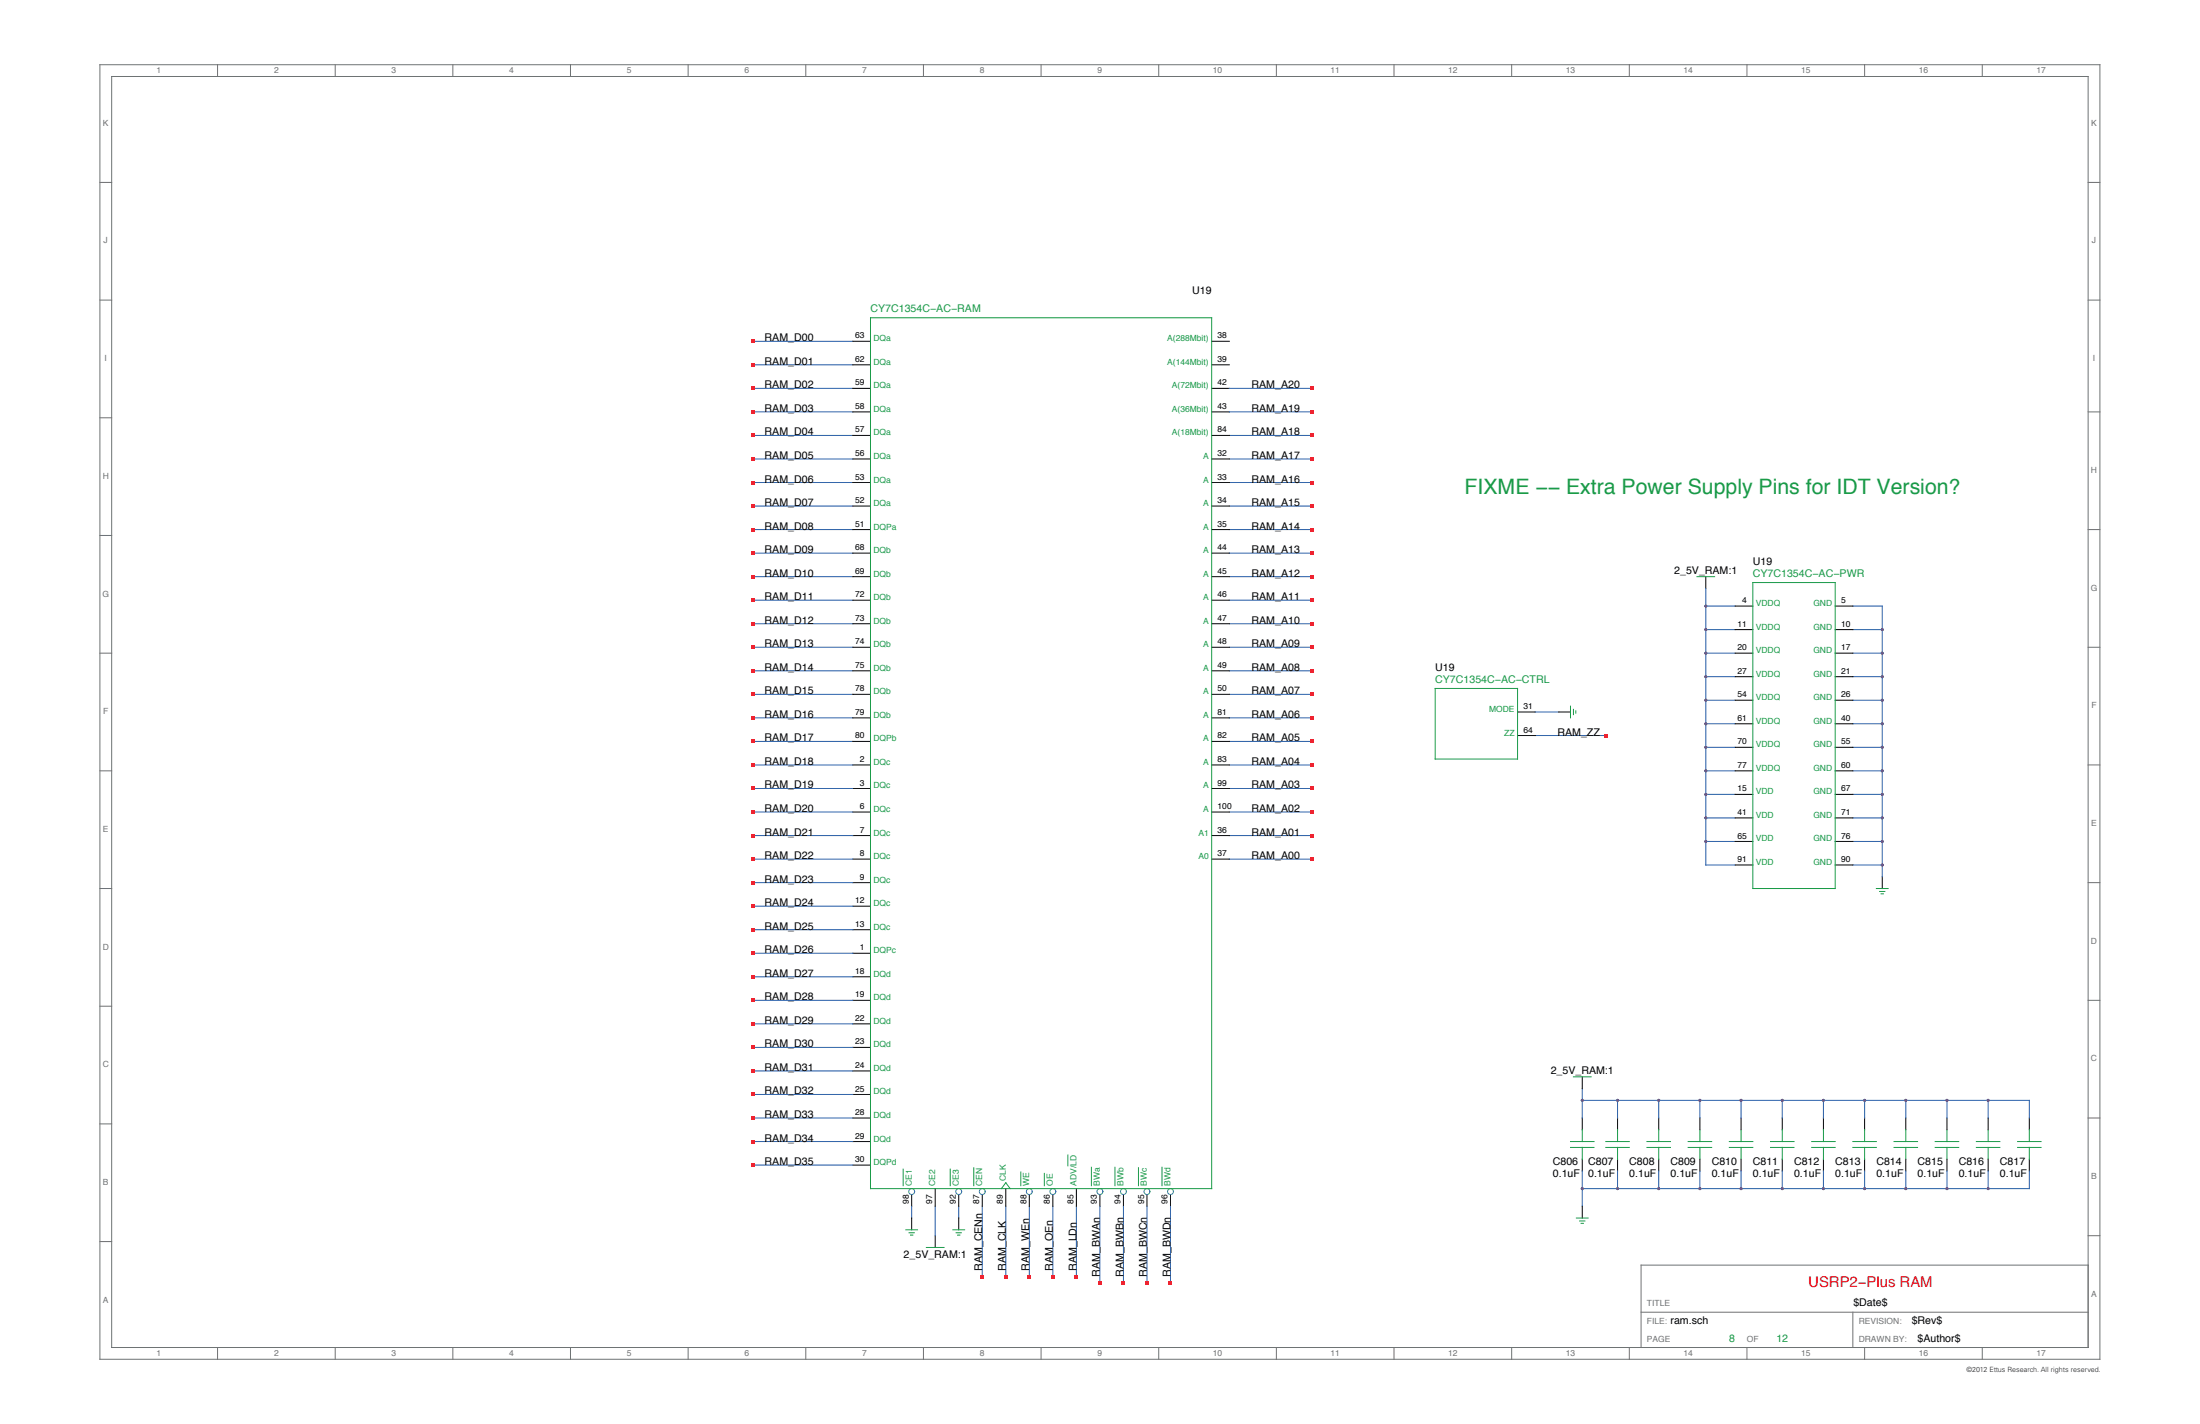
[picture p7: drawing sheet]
<svg xmlns="http://www.w3.org/2000/svg" width="432mm" height="279mm" viewBox="0 0 432 279" stroke-linecap="round" stroke-linejoin="round" font-family="sans-serif">
<g fill="none" stroke="#000101" stroke-width=".2">
<path d="M167.4 67h3.5M167.4 71.6h3.5M167.4 76.2h3.5M237.8 67h3.5M237.8 71.6h3.5M237.8 76.2h3.5M167.4 80.8h3.5M167.4 85.4h3.5M167.4 90.1h3.5M167.4 94.7h3.5M167.4 99.3h3.5M237.8 80.8h3.5"/>
<path d="M237.8 85.4h3.5M237.8 90.1h3.5M237.8 94.7h3.5M237.8 99.3h3.5M167.4 103.9h3.5M167.4 108.5h3.5M167.4 113.1h3.5M167.4 117.8h3.5M237.8 103.9h3.5M237.8 108.5h3.5M237.8 113.1h3.5M237.8 117.8h3.5"/>
<path d="M334.8 113.1v2.4M340.6 118.9h3.4M360.2 118.9h3.5M167.4 122.4h3.5M167.4 127h3.5M167.4 131.6h3.5M167.4 136.2h3.5M237.8 122.4h3.5M237.8 127h3.5M237.8 131.6h3.5M237.8 136.2h3.5M297.9 139.7h3.4"/>
<path d="M305.9 139.7h2.3M340.6 123.5h3.4M340.6 128.2h3.4M340.6 132.8h3.4M340.6 137.4h3.4M360.2 123.5h3.5M360.2 128.2h3.5M360.2 132.8h3.5M360.2 137.4h3.5M167.4 140.9h3.5M167.4 145.5h3.5M167.4 150.1h3.5"/>
<path d="M167.4 154.7h3.5M167.4 159.3h3.5M237.8 140.9h3.5M237.8 145.5h3.5M237.8 150.1h3.5M237.8 154.7h3.5M237.8 159.3h3.5M297.9 144.3h3.4M340.6 142h3.4M340.6 146.6h3.4M340.6 151.2h3.4M340.6 155.9h3.4"/>
<path d="M360.2 142h3.5M360.2 146.6h3.5M360.2 151.2h3.5M360.2 155.9h3.5M167.4 163.9h3.5M167.4 168.6h3.5M167.4 173.2h3.5M167.4 177.8h3.5M237.8 163.9h3.5M237.8 168.6h3.5M340.6 160.5h3.4M340.6 165.1h3.4"/>
<path d="M340.6 169.7h3.4M360.2 160.5h3.5M360.2 165.1h3.5M360.2 169.7h3.5M369.4 172v2.3M167.4 182.4h3.5M167.4 187h3.5M167.4 191.7h3.5M167.4 196.3h3.5M167.4 200.9h3.5M167.4 205.5h3.5M167.4 210.1h3.5"/>
<path d="M167.4 214.7h3.5M167.4 219.4h3.5M310.6 211.3v2.3M310.6 219.4v2.3M317.5 219.4v2.3M325.6 219.4v2.3M333.6 219.4v2.3M341.7 219.4v2.3M349.8 219.4v2.3M357.9 219.4v2.3M366 219.4v2.3M374.1 219.4v2.3"/>
<path d="M382.1 219.4v2.3M390.2 219.4v2.3M398.3 219.4v2.3M167.4 224h3.5M167.4 228.6h3.5M178.9 234.4v2.3M178.9 239v2.3M183.6 233.2v3.5M188.2 234.4v2.3M188.2 239v2.3M192.8 234.4v2.3M197.4 233.2v3.5"/>
<path d="M202 234.4v2.3M206.6 234.4v2.3M211.3 233.2v3.5M215.9 234.4v2.3M220.5 234.4v2.3M225.1 234.4v2.3M229.7 234.4v2.3M310.6 227.4v2.4M310.6 236.7v2.3M317.5 227.4v2.4M325.6 227.4v2.4M333.6 227.4v2.4"/>
<path d="M341.7 227.4v2.4M349.8 227.4v2.4M357.9 227.4v2.4M366 227.4v2.4M374.1 227.4v2.4M382.1 227.4v2.4M390.2 227.4v2.4M398.3 227.4v2.4M183.6 242.5v2.3"/>
</g>
<g fill="none" stroke="#1a9b47" stroke-width=".2">
<path d="M170.9 62.3h66.9v170.9h-66.9zM333.1 113.1h3.4M344 114.3h16.2v60h-16.2zM281.7 135.1h16.2v13.8h-16.2zM308.2 138.5v2.4M308.8 139.2v1M309.3 139.5v.4M368.3 174.3h2.3M368.9 174.9h1.1M369.2 175.4h.5M308.8 211.3h3.5M177.3 229.4v3.2"/>
<path d="M186.5 229.4v3.2M191.1 229.1v3.5M196.5 233.2l.9-1.1 .9 1.1M200.4 230v2.6M205 230.2v2.4M209.6 226.6v2.1M214.2 229v3.6M218.8 229v3.6M223.5 229.1v3.5M228.1 229v3.6M308.2 224h4.7M308.2 225.1h4.7"/>
<path d="M309.4 239h2.3M310 239.6h1.1M310.6 221.7v2.3M310.6 225.1v2.3M315.2 224h4.6M315.2 225.1h4.6M317.5 221.7v2.3M317.5 225.1v2.3M323.3 224h4.6M323.3 225.1h4.6M325.6 221.7v2.3M325.6 225.1v2.3"/>
<path d="M331.3 224h4.7M331.3 225.1h4.7M333.6 221.7v2.3M333.6 225.1v2.3M339.4 224h4.6M339.4 225.1h4.6M341.7 221.7v2.3M341.7 225.1v2.3M347.5 224h4.6M347.5 225.1h4.6M349.8 221.7v2.3M349.8 225.1v2.3"/>
<path d="M355.6 224h4.6M355.6 225.1h4.6M357.9 221.7v2.3M357.9 225.1v2.3M363.7 224h4.6M363.7 225.1h4.6M366 221.7v2.3M366 225.1v2.3M371.7 224h4.7M371.7 225.1h4.7M374.1 221.7v2.3M374.1 225.1v2.3"/>
<path d="M379.8 224h4.6M379.8 225.1h4.6M382.1 221.7v2.3M382.1 225.1v2.3M387.9 224h4.6M387.9 225.1h4.6M390.2 221.7v2.3M390.2 225.1v2.3M396 224h4.6M396 225.1h4.6M398.3 221.7v2.3M398.3 225.1v2.3"/>
<path d="M177.8 241.3h2.3M178.4 241.9h1.1M178.7 242.3h.5M181.8 244.8h3.5M187 241.3h2.3M187.7 241.9h1M187.9 242.3h.5M310.3 240h.5"/>
</g>
<g fill="none" stroke="#255dab" stroke-width=".2">
<path d="M147.8 67h19.6M147.8 71.6h19.6M147.8 76.2h19.6M241.3 76.2h16.1M147.8 80.8h19.6M147.8 85.4h19.6M147.8 90.1h19.6M147.8 94.7h19.6M147.8 99.3h19.6M241.3 80.8h16.1M241.3 85.4h16.1M241.3 90.1h16.1"/>
<path d="M241.3 94.7h16.1M241.3 99.3h16.1M147.8 103.9h19.6M147.8 108.5h19.6M147.8 113.1h19.6M147.8 117.8h19.6M241.3 103.9h16.1M241.3 108.5h16.1M241.3 113.1h16.1M241.3 117.8h16.1M334.8 118.9h5.8M334.8 115.5v54.2h5.8"/>
<path d="M363.7 118.9h5.7v53.1M147.8 122.4h19.6M147.8 127h19.6M147.8 131.6h19.6M147.8 136.2h19.6M241.3 122.4h16.1M241.3 127h16.1M241.3 131.6h16.1M241.3 136.2h16.1M301.3 139.7h4.6M334.8 123.5h5.8M334.8 128.2h5.8"/>
<path d="M334.8 132.8h5.8M334.8 137.4h5.8M363.7 123.5h5.7M363.7 128.2h5.7M363.7 132.8h5.7M363.7 137.4h5.7M147.8 140.9h19.6M147.8 145.5h19.6M147.8 150.1h19.6M147.8 154.7h19.6M147.8 159.3h19.6M241.3 140.9h16.1"/>
<path d="M241.3 145.5h16.1M241.3 150.1h16.1M241.3 154.7h16.1M241.3 159.3h16.1M301.3 144.3h13.9M334.8 155.9h5.8M334.8 151.2h5.8M334.8 146.6h5.8M334.8 142h5.8M363.7 155.9h5.7M363.7 151.2h5.7M363.7 146.6h5.7"/>
<path d="M363.7 142h5.7M147.8 163.9h19.6M147.8 168.6h19.6M147.8 173.2h19.6M147.8 177.8h19.6M241.3 163.9h16.1M241.3 168.6h16.1M334.8 160.5h5.8M334.8 165.1h5.8M363.7 160.5h5.7M363.7 169.7h5.7M363.7 165.1h5.7"/>
<path d="M147.8 182.4h19.6M147.8 187h19.6M147.8 191.7h19.6M147.8 196.3h19.6M147.8 200.9h19.6M147.8 205.5h19.6M147.8 210.1h19.6M147.8 214.7h19.6M147.8 219.4h19.6M310.6 213.6v5.8M310.6 215.9h87.7v3.5M317.5 215.9v3.5"/>
<path d="M325.6 215.9v3.5M333.6 215.9v3.5M341.7 215.9v3.5M349.8 215.9v3.5M357.9 215.9v3.5M366 215.9v3.5M374.1 215.9v3.5M382.1 215.9v3.5M390.2 215.9v3.5M147.8 224h19.6M147.8 228.6h19.6M178.9 236.7v2.3"/>
<path d="M183.6 236.7v5.8M188.2 236.7v2.3M192.8 236.7v13.8M197.4 236.7v13.8M202 236.7v13.8M206.6 236.7v13.8M211.3 236.7v13.8M215.9 236.7v15M220.5 236.7v15M225.1 236.7v15M229.7 236.7v15M310.6 229.8v6.9"/>
<path d="M317.5 229.8v3.4M325.6 229.8v3.4M333.6 229.8v3.4M341.7 229.8v3.4M349.8 229.8v3.4M357.9 229.8v3.4M366 229.8v3.4M374.1 229.8v3.4M382.1 229.8v3.4M390.2 229.8v3.4M398.3 229.8v3.4h-87.7"/>
</g>
<g fill="none" stroke="#1e999c" stroke-width=".2">
<circle cx="178.9" cy="233.8" r=".58"/>
<circle cx="188.2" cy="233.8" r=".58"/>
<circle cx="192.8" cy="233.8" r=".58"/>
<circle cx="202" cy="233.8" r=".58"/>
<circle cx="206.6" cy="233.8" r=".58"/>
<circle cx="215.9" cy="233.8" r=".58"/>
<circle cx="220.5" cy="233.8" r=".58"/>
<circle cx="225.1" cy="233.8" r=".58"/>
<circle cx="229.7" cy="233.8" r=".58"/>
</g>
<g fill="none" stroke="#6e7374" stroke-width=".2">
<path d="M19.6 12.7h392.6v254h-392.6zM21.9 15h387.9v249.4h-387.9zM42.7 12.7v2.3M65.8 12.7v2.3M88.9 12.7v2.3M112 12.7v2.3M135.1 12.7v2.3M158.2 12.7v2.3M181.2 12.7v2.3M204.3 12.7v2.3M227.4 12.7v2.3M250.5 12.7v2.3"/>
<path d="M273.6 12.7v2.3M296.7 12.7v2.3M319.8 12.7v2.3M342.9 12.7v2.3M366 12.7v2.3M389.1 12.7v2.3M19.6 35.8h2.3M409.8 35.8h2.4M19.6 58.9h2.3M409.8 58.9h2.4M19.6 82h2.3M409.8 80.8h2.4"/>
<path d="M19.6 105.1h2.3M409.8 103.9h2.4M19.6 128.2h2.3M409.8 127h2.4M19.6 151.2h2.3M409.8 150.1h2.4M19.6 174.3h2.3M409.8 173.2h2.4M19.6 197.4h2.3M409.8 196.3h2.4M409.8 219.4h2.4M19.6 220.5h2.3"/>
<path d="M19.6 243.6h2.3M322.1 257.5h87.7M363.7 257.5v6.9M409.8 242.5h2.4M409.8 248.2h-87.7v16.2M42.7 264.4v2.3M65.8 264.4v2.3M88.9 264.4v2.3M112 264.4v2.3M135.1 264.4v2.3M158.2 264.4v2.3M181.2 264.4v2.3"/>
<path d="M204.3 264.4v2.3M227.4 264.4v2.3M250.5 264.4v2.3M273.6 264.4v2.3M296.7 264.4v2.3M319.8 264.4v2.3M342.9 264.4v2.3M366 264.4v2.3M389.1 264.4v2.3"/>
</g>
<g fill="#7454a2">
<circle cx="369.4" cy="123.5" r=".29"/>
<circle cx="369.4" cy="128.2" r=".29"/>
<circle cx="369.4" cy="132.8" r=".29"/>
<circle cx="369.4" cy="137.4" r=".29"/>
<circle cx="369.4" cy="160.5" r=".29"/>
<circle cx="369.4" cy="155.9" r=".29"/>
<circle cx="369.4" cy="151.2" r=".29"/>
<circle cx="369.4" cy="146.6" r=".29"/>
<circle cx="369.4" cy="142" r=".29"/>
<circle cx="369.4" cy="169.7" r=".29"/>
<circle cx="369.4" cy="165.1" r=".29"/>
<circle cx="334.8" cy="165.1" r=".29"/>
<circle cx="334.8" cy="160.5" r=".29"/>
<circle cx="334.8" cy="155.9" r=".29"/>
<circle cx="334.8" cy="151.2" r=".29"/>
<circle cx="334.8" cy="146.6" r=".29"/>
<circle cx="334.8" cy="142" r=".29"/>
<circle cx="334.8" cy="137.4" r=".29"/>
<circle cx="334.8" cy="132.8" r=".29"/>
<circle cx="334.8" cy="128.2" r=".29"/>
<circle cx="334.8" cy="123.5" r=".29"/>
<circle cx="334.8" cy="118.9" r=".29"/>
</g>
<g fill="#ee1b29">
<path d="M147.4 66.6h.7v.7h-.7z"/>
<path d="M147.4 71.2h.7v.7h-.7z"/>
<path d="M147.4 75.9h.7v.6h-.7z"/>
<path d="M147.4 80.5h.7v.7h-.7z"/>
<path d="M147.4 85.1h.7v.7h-.7z"/>
<path d="M147.4 89.7h.7v.7h-.7z"/>
<path d="M147.4 94.3h.7v.7h-.7z"/>
<path d="M147.4 98.9h.7v.7h-.7z"/>
<path d="M147.4 103.6h.7v.7h-.7z"/>
<path d="M147.4 108.2h.7v.7h-.7z"/>
<path d="M147.4 112.8h.7v.7h-.7z"/>
<path d="M147.4 117.4h.7v.7h-.7z"/>
<path d="M147.4 122h.7v.7h-.7z"/>
<path d="M147.4 126.7h.7v.6h-.7z"/>
<path d="M147.4 131.3h.7v.7h-.7z"/>
<path d="M147.4 135.9h.7v.7h-.7z"/>
<path d="M147.4 140.5h.7v.7h-.7z"/>
<path d="M147.4 145.1h.7v.7h-.7z"/>
<path d="M257.1 85.1h.7v.7h-.7z"/>
<path d="M257.1 89.7h.7v.7h-.7z"/>
<path d="M257.1 94.3h.7v.7h-.7z"/>
<path d="M257.1 98.9h.7v.7h-.7z"/>
<path d="M257.1 103.6h.7v.7h-.7z"/>
<path d="M257.1 108.2h.7v.7h-.7z"/>
<path d="M257.1 112.8h.7v.7h-.7z"/>
<path d="M257.1 117.4h.7v.7h-.7z"/>
<path d="M257.1 122h.7v.7h-.7z"/>
<path d="M257.1 126.7h.7v.6h-.7z"/>
<path d="M257.1 131.3h.7v.7h-.7z"/>
<path d="M257.1 135.9h.7v.7h-.7z"/>
<path d="M257.1 140.5h.7v.7h-.7z"/>
<path d="M257.1 145.1h.7v.7h-.7z"/>
<path d="M257.1 149.7h.7v.7h-.7z"/>
<path d="M257.1 154.4h.7v.7h-.7z"/>
<path d="M257.1 159h.7v.7h-.7z"/>
<path d="M257.1 163.6h.7v.7h-.7z"/>
<path d="M257.1 168.2h.7v.7h-.7z"/>
<path d="M197.1 250.2h.7v.7h-.7z"/>
<path d="M201.7 250.2h.7v.7h-.7z"/>
<path d="M206.3 250.2h.7v.7h-.7z"/>
<path d="M192.4 250.2h.7v.7h-.7z"/>
<path d="M210.9 250.2h.7v.7h-.7z"/>
<path d="M314.8 144h.7v.7h-.7z"/>
</g>
<g fill="#7454a2">
<circle cx="317.5" cy="233.2" r=".29"/>
<circle cx="310.6" cy="233.2" r=".29"/>
<circle cx="317.5" cy="215.9" r=".29"/>
<circle cx="310.6" cy="215.9" r=".29"/>
<circle cx="325.6" cy="233.2" r=".29"/>
<circle cx="325.6" cy="215.9" r=".29"/>
<circle cx="333.6" cy="233.2" r=".29"/>
<circle cx="333.6" cy="215.9" r=".29"/>
<circle cx="341.7" cy="233.2" r=".29"/>
<circle cx="341.7" cy="215.9" r=".29"/>
<circle cx="349.8" cy="233.2" r=".29"/>
<circle cx="349.8" cy="215.9" r=".29"/>
<circle cx="357.9" cy="233.2" r=".29"/>
<circle cx="357.9" cy="215.9" r=".29"/>
<circle cx="366" cy="233.2" r=".29"/>
<circle cx="366" cy="215.9" r=".29"/>
<circle cx="374.1" cy="233.2" r=".29"/>
<circle cx="374.1" cy="215.9" r=".29"/>
<circle cx="382.1" cy="233.2" r=".29"/>
<circle cx="382.1" cy="215.9" r=".29"/>
<circle cx="390.2" cy="233.2" r=".29"/>
<circle cx="390.2" cy="215.9" r=".29"/>
</g>
<g fill="#ee1b29">
<path d="M147.4 149.7h.7v.7h-.7z"/>
<path d="M147.4 154.4h.7v.7h-.7z"/>
<path d="M147.4 159h.7v.7h-.7z"/>
<path d="M147.4 163.6h.7v.7h-.7z"/>
<path d="M147.4 168.2h.7v.7h-.7z"/>
<path d="M147.4 172.8h.7v.7h-.7z"/>
<path d="M147.4 177.5h.7v.6h-.7z"/>
<path d="M147.4 182.1h.7v.7h-.7z"/>
<path d="M147.4 186.7h.7v.7h-.7z"/>
<path d="M147.4 191.3h.7v.7h-.7z"/>
<path d="M147.4 195.9h.7v.7h-.7z"/>
<path d="M147.4 200.5h.7v.7h-.7z"/>
<path d="M147.4 205.2h.7v.7h-.7z"/>
<path d="M147.4 209.8h.7v.7h-.7z"/>
<path d="M147.4 214.4h.7v.7h-.7z"/>
<path d="M147.4 219h.7v.7h-.7z"/>
<path d="M147.4 223.6h.7v.7h-.7z"/>
<path d="M147.4 228.3h.7v.6h-.7z"/>
<path d="M229.4 251.3h.7v.7h-.7z"/>
<path d="M224.8 251.3h.7v.7h-.7z"/>
<path d="M220.2 251.3h.6v.7h-.6z"/>
<path d="M215.5 251.3h.7v.7h-.7z"/>
<path d="M257.1 80.5h.7v.7h-.7z"/>
<path d="M257.1 75.9h.7v.6h-.7z"/>
</g>
<text font-size="4.2" fill="#1a9b47" x="287.5" y="97">FIXME −− Extra Power Supply Pins for IDT Version?</text>
<text font-size="2.9" fill="#ee1b29" x="354.9" y="252.5">USRP2−Plus RAM</text>
<g font-size="2.1" fill="#000101">
<text x="234" y="57.7">U19</text>
<text x="150.1" y="67">RAM_D00</text>
<text x="150.1" y="71.6">RAM_D01</text>
<text x="150.1" y="76.2">RAM_D02</text>
<text x="245.6" y="76.2">RAM_A20</text>
<text x="150.1" y="80.8">RAM_D03</text>
<text x="245.6" y="80.8">RAM_A19</text>
<text x="150.1" y="85.4">RAM_D04</text>
<text x="245.6" y="85.4">RAM_A18</text>
<text x="150.1" y="90.1">RAM_D05</text>
<text x="150.1" y="94.7">RAM_D06</text>
<text x="245.6" y="90.1">RAM_A17</text>
<text x="245.6" y="94.7">RAM_A16</text>
<text x="150.1" y="99.3">RAM_D07</text>
<text x="245.6" y="99.3">RAM_A15</text>
<text x="150.1" y="103.9">RAM_D08</text>
<text x="245.6" y="103.9">RAM_A14</text>
<text x="150.1" y="108.5">RAM_D09</text>
<text x="150.1" y="113.1">RAM_D10</text>
<text x="245.6" y="108.5">RAM_A13</text>
<text x="245.6" y="113.1">RAM_A12</text>
<text x="328.6" y="112.6">2_5V_RAM:1</text>
<text x="344" y="110.8">U19</text>
<text x="150.1" y="117.8">RAM_D11</text>
<text x="245.6" y="117.8">RAM_A11</text>
<text x="150.1" y="122.4">RAM_D12</text>
<text x="245.6" y="122.4">RAM_A10</text>
<text x="150.1" y="127">RAM_D13</text>
<text x="150.1" y="131.6">RAM_D14</text>
<text x="245.6" y="127">RAM_A09</text>
<text x="245.6" y="131.6">RAM_A08</text>
<text x="281.7" y="131.6">U19</text>
<text x="150.1" y="136.2">RAM_D15</text>
<text x="245.6" y="136.2">RAM_A07</text>
<text x="150.1" y="140.9">RAM_D16</text>
<text x="245.6" y="140.9">RAM_A06</text>
<text x="150.1" y="145.5">RAM_D17</text>
<text x="245.6" y="145.5">RAM_A05</text>
<text x="305.7" y="144.3">RAM_ZZ</text>
<text x="150.1" y="150.1">RAM_D18</text>
<text x="150.1" y="154.7">RAM_D19</text>
<text x="245.6" y="150.1">RAM_A04</text>
<text x="245.6" y="154.7">RAM_A03</text>
<text x="150.1" y="159.3">RAM_D20</text>
<text x="245.6" y="159.3">RAM_A02</text>
<text x="150.1" y="163.9">RAM_D21</text>
<text x="245.6" y="163.9">RAM_A01</text>
<text x="150.1" y="168.6">RAM_D22</text>
<text x="150.1" y="173.2">RAM_D23</text>
<text x="245.6" y="168.6">RAM_A00</text>
<text x="150.1" y="177.8">RAM_D24</text>
<text x="150.1" y="182.4">RAM_D25</text>
<text x="150.1" y="187">RAM_D26</text>
<text x="150.1" y="191.7">RAM_D27</text>
<text x="150.1" y="196.3">RAM_D28</text>
<text x="150.1" y="200.9">RAM_D29</text>
<text x="150.1" y="205.5">RAM_D30</text>
<text x="150.1" y="210.1">RAM_D31</text>
<text x="150.1" y="214.7">RAM_D32</text>
<text x="304.4" y="210.7">2_5V_RAM:1</text>
<text x="150.1" y="219.4">RAM_D33</text>
<text x="150.1" y="224">RAM_D34</text>
<text x="150.1" y="228.6">RAM_D35</text>
<text x="304.8" y="228.6">C806</text>
<text x="304.8" y="230.9">0.1uF</text>
<text x="311.7" y="228.6">C807</text>
<text x="311.7" y="230.9">0.1uF</text>
<text x="319.8" y="228.6">C808</text>
<text x="319.8" y="230.9">0.1uF</text>
<text x="327.9" y="228.6">C809</text>
<text x="327.9" y="230.9">0.1uF</text>
<text x="336" y="228.6">C810</text>
<text x="336" y="230.9">0.1uF</text>
<text x="344" y="228.6">C811</text>
<text x="344" y="230.9">0.1uF</text>
<text x="352.1" y="228.6">C812</text>
<text x="352.1" y="230.9">0.1uF</text>
<text x="360.2" y="228.6">C813</text>
<text x="360.2" y="230.9">0.1uF</text>
<text x="368.3" y="228.6">C814</text>
<text x="368.3" y="230.9">0.1uF</text>
<text x="376.4" y="228.6">C815</text>
<text x="376.4" y="230.9">0.1uF</text>
<text x="384.4" y="228.6">C816</text>
<text x="384.4" y="230.9">0.1uF</text>
<text x="392.5" y="228.6">C817</text>
<text x="392.5" y="230.9">0.1uF</text>
<text x="177.4" y="246.8">2_5V_RAM:1</text>
<text x="192.8" y="249.4" transform="rotate(-90 192.8 249.4)">RAM_CENn</text>
<text x="197.4" y="249.4" transform="rotate(-90 197.4 249.4)">RAM_CLK</text>
<text x="202" y="249.4" transform="rotate(-90 202 249.4)">RAM_WEn</text>
<text x="206.6" y="249.4" transform="rotate(-90 206.6 249.4)">RAM_OEn</text>
<text x="211.3" y="249.4" transform="rotate(-90 211.3 249.4)">RAM_LDn</text>
<text x="215.9" y="250.5" transform="rotate(-90 215.9 250.5)">RAM_BWAn</text>
<text x="220.5" y="250.5" transform="rotate(-90 220.5 250.5)">RAM_BWBn</text>
<text x="225.1" y="250.5" transform="rotate(-90 225.1 250.5)">RAM_BWCn</text>
<text x="229.7" y="250.5" transform="rotate(-90 229.7 250.5)">RAM_BWDn</text>
<text x="363.8" y="256.3">$Date$</text>
<text x="327.9" y="259.8">ram.sch</text>
<text x="375.2" y="259.8">$Rev$</text>
<text x="376.4" y="263.2">$Author$</text>
</g>
<g font-size="2.1" fill="#1a9b47">
<text x="170.9" y="61.2">CY7C1354C−AC−RAM</text>
<text x="344" y="113.1">CY7C1354C−AC−PWR</text>
<text x="281.7" y="133.9">CY7C1354C−AC−CTRL</text>
<text x="339.4" y="263.2">8</text>
<text x="348.7" y="263.2">12</text>
</g>
<g font-size="1.7" fill="#6e7374">
<text x="30.7" y="14.3">1</text>
<text x="53.8" y="14.3">2</text>
<text x="76.9" y="14.3">3</text>
<text x="100" y="14.3">4</text>
<text x="123.1" y="14.3">5</text>
<text x="146.1" y="14.3">6</text>
<text x="169.2" y="14.3">7</text>
<text x="192.3" y="14.3">8</text>
<text x="215.4" y="14.3">9</text>
<text x="238" y="14.3">10</text>
<text x="261.1" y="14.3">11</text>
<text x="284.2" y="14.3">12</text>
<text x="307.3" y="14.3">13</text>
<text x="330.4" y="14.3">14</text>
<text x="353.5" y="14.3">15</text>
<text x="376.6" y="14.3">16</text>
<text x="399.7" y="14.3">17</text>
<text x="20.2" y="24.7">K</text>
<text x="410.4" y="24.7">K</text>
<text x="20.3" y="47.8">J</text>
<text x="410.6" y="47.8">J</text>
<text x="20.5" y="70.9">I</text>
<text x="410.8" y="70.9">I</text>
<text x="20.2" y="94">H</text>
<text x="410.4" y="92.8">H</text>
<text x="20.1" y="117.1">G</text>
<text x="410.4" y="115.9">G</text>
<text x="20.3" y="140.1">F</text>
<text x="410.5" y="139">F</text>
<text x="20.2" y="163.2">E</text>
<text x="410.4" y="162.1">E</text>
<text x="410.4" y="185.2">D</text>
<text x="20.2" y="186.3">D</text>
<text x="20.2" y="209.4">C</text>
<text x="410.4" y="208.3">C</text>
<text x="20.2" y="232.5">B</text>
<text x="410.4" y="231.4">B</text>
<text x="20.2" y="255.6">A</text>
<text x="323.3" y="256.3">TITLE</text>
<text x="410.4" y="254.4">A</text>
<text x="323.3" y="259.8">FILE:</text>
<text x="323.3" y="263.2">PAGE</text>
<text x="342.9" y="263.2">OF</text>
<text x="364.8" y="259.8">REVISION:</text>
<text x="364.8" y="263.2">DRAWN BY:</text>
<text x="30.7" y="266">1</text>
<text x="53.8" y="266">2</text>
<text x="76.9" y="266">3</text>
<text x="100" y="266">4</text>
<text x="123.1" y="266">5</text>
<text x="146.1" y="266">6</text>
<text x="169.2" y="266">7</text>
<text x="192.3" y="266">8</text>
<text x="215.4" y="266">9</text>
<text x="238" y="266">10</text>
<text x="261.1" y="266">11</text>
<text x="284.2" y="266">12</text>
<text x="307.3" y="266">13</text>
<text x="330.4" y="266">14</text>
<text x="353.5" y="266">15</text>
<text x="376.6" y="266">16</text>
<text x="399.7" y="266">17</text>
</g>
<g font-size="1.7" fill="#000101">
<text x="167.8" y="66.4">63</text>
<text x="167.8" y="71">62</text>
<text x="239" y="66.4">38</text>
<text x="239" y="71">39</text>
<text x="167.8" y="75.6">59</text>
<text x="239" y="75.6">42</text>
<text x="167.8" y="80.2">58</text>
<text x="239" y="80.2">43</text>
<text x="167.8" y="84.9">57</text>
<text x="167.8" y="89.5">56</text>
<text x="239" y="84.9">84</text>
<text x="239" y="89.5">32</text>
<text x="167.8" y="94.1">53</text>
<text x="239" y="94.1">33</text>
<text x="167.8" y="98.7">52</text>
<text x="239" y="98.7">34</text>
<text x="167.8" y="103.3">51</text>
<text x="167.8" y="108">68</text>
<text x="239" y="103.3">35</text>
<text x="239" y="108">44</text>
<text x="167.8" y="112.6">69</text>
<text x="239" y="112.6">45</text>
<text x="167.8" y="117.2">72</text>
<text x="239" y="117.2">46</text>
<text x="342" y="118.3">4</text>
<text x="361.4" y="118.3">5</text>
<text x="167.8" y="121.8">73</text>
<text x="239" y="121.8">47</text>
<text x="341" y="123">11</text>
<text x="361.4" y="123">10</text>
<text x="167.8" y="126.4">74</text>
<text x="167.8" y="131">75</text>
<text x="239" y="126.4">48</text>
<text x="239" y="131">49</text>
<text x="341" y="127.6">20</text>
<text x="361.4" y="127.6">17</text>
<text x="167.8" y="135.7">78</text>
<text x="239" y="135.7">50</text>
<text x="341" y="132.2">27</text>
<text x="341" y="136.8">54</text>
<text x="361.4" y="132.2">21</text>
<text x="361.4" y="136.8">26</text>
<text x="167.8" y="140.3">79</text>
<text x="239" y="140.3">81</text>
<text x="299" y="139.1">31</text>
<text x="299" y="143.7">64</text>
<text x="341" y="141.4">61</text>
<text x="361.4" y="141.4">40</text>
<text x="167.8" y="144.9">80</text>
<text x="168.8" y="149.5">2</text>
<text x="239" y="144.9">82</text>
<text x="239" y="149.5">83</text>
<text x="341" y="146">70</text>
<text x="361.4" y="146">55</text>
<text x="168.8" y="154.1">3</text>
<text x="239" y="154.1">99</text>
<text x="341" y="150.7">77</text>
<text x="341" y="155.3">15</text>
<text x="361.4" y="150.7">60</text>
<text x="361.4" y="155.3">67</text>
<text x="168.8" y="158.8">6</text>
<text x="239" y="158.8">100</text>
<text x="341" y="159.9">41</text>
<text x="361.4" y="159.9">71</text>
<text x="168.8" y="163.4">7</text>
<text x="168.8" y="168">8</text>
<text x="239" y="163.4">36</text>
<text x="239" y="168">37</text>
<text x="341" y="164.5">65</text>
<text x="361.4" y="164.5">76</text>
<text x="168.8" y="172.6">9</text>
<text x="341" y="169.1">91</text>
<text x="361.4" y="169.1">90</text>
<text x="167.8" y="177.2">12</text>
<text x="167.8" y="181.8">13</text>
<text x="167.8" y="191.1">18</text>
<text x="168.8" y="186.5">1</text>
<text x="167.8" y="195.7">19</text>
<text x="167.8" y="200.3">22</text>
<text x="167.8" y="204.9">23</text>
<text x="167.8" y="209.5">24</text>
<text x="167.8" y="214.2">25</text>
<text x="167.8" y="218.8">28</text>
<text x="167.8" y="223.4">29</text>
<text x="167.8" y="228">30</text>
<text x="178.4" y="236.2" transform="rotate(-90 178.4 236.2)">98</text>
<text x="183" y="236.2" transform="rotate(-90 183 236.2)">97</text>
<text x="187.6" y="236.2" transform="rotate(-90 187.6 236.2)">92</text>
<text x="192.2" y="236.2" transform="rotate(-90 192.2 236.2)">87</text>
<text x="196.8" y="236.2" transform="rotate(-90 196.8 236.2)">89</text>
<text x="201.4" y="236.2" transform="rotate(-90 201.4 236.2)">88</text>
<text x="206.1" y="236.2" transform="rotate(-90 206.1 236.2)">86</text>
<text x="210.7" y="236.2" transform="rotate(-90 210.7 236.2)">85</text>
<text x="215.3" y="236.2" transform="rotate(-90 215.3 236.2)">93</text>
<text x="219.9" y="236.2" transform="rotate(-90 219.9 236.2)">94</text>
<text x="224.5" y="236.2" transform="rotate(-90 224.5 236.2)">95</text>
<text x="229.2" y="236.2" transform="rotate(-90 229.2 236.2)">96</text>
</g>
<g font-size="1.7" fill="#1a9b47">
<text x="171.4" y="67">DQa</text>
<text x="171.4" y="71.6">DQa</text>
<text x="229.1" y="67">A(288Mbit)</text>
<text x="229.1" y="71.6">A(144Mbit)</text>
<text x="171.4" y="76.2">DQa</text>
<text x="230" y="76.2">A(72Mbit)</text>
<text x="171.4" y="80.8">DQa</text>
<text x="230" y="80.8">A(36Mbit)</text>
<text x="171.4" y="85.4">DQa</text>
<text x="230" y="85.4">A(18Mbit)</text>
<text x="171.4" y="90.1">DQa</text>
<text x="171.4" y="94.7">DQa</text>
<text x="236.1" y="90.1">A</text>
<text x="236.1" y="94.7">A</text>
<text x="171.4" y="99.3">DQa</text>
<text x="236.1" y="99.3">A</text>
<text x="171.4" y="103.9">DQPa</text>
<text x="236.1" y="103.9">A</text>
<text x="171.4" y="108.5">DQb</text>
<text x="171.4" y="113.1">DQb</text>
<text x="236.1" y="108.5">A</text>
<text x="236.1" y="113.1">A</text>
<text x="171.4" y="117.8">DQb</text>
<text x="236.1" y="117.8">A</text>
<text x="344.6" y="118.9">VDDQ</text>
<text x="355.9" y="118.9">GND</text>
<text x="171.4" y="122.4">DQb</text>
<text x="236.1" y="122.4">A</text>
<text x="344.6" y="123.5">VDDQ</text>
<text x="355.9" y="123.5">GND</text>
<text x="171.4" y="127">DQb</text>
<text x="171.4" y="131.6">DQb</text>
<text x="236.1" y="127">A</text>
<text x="236.1" y="131.6">A</text>
<text x="344.6" y="128.2">VDDQ</text>
<text x="355.9" y="128.2">GND</text>
<text x="171.4" y="136.2">DQb</text>
<text x="236.1" y="136.2">A</text>
<text x="344.6" y="132.8">VDDQ</text>
<text x="344.6" y="137.4">VDDQ</text>
<text x="355.9" y="132.8">GND</text>
<text x="355.9" y="137.4">GND</text>
<text x="171.4" y="140.9">DQb</text>
<text x="236.1" y="140.9">A</text>
<text x="292.3" y="139.7">MODE</text>
<text x="344.6" y="142">VDDQ</text>
<text x="355.9" y="142">GND</text>
<text x="171.4" y="145.5">DQPb</text>
<text x="236.1" y="145.5">A</text>
<text x="295.2" y="144.3">ZZ</text>
<text x="344.6" y="146.6">VDDQ</text>
<text x="355.9" y="146.6">GND</text>
<text x="171.4" y="150.1">DQc</text>
<text x="171.4" y="154.7">DQc</text>
<text x="236.1" y="150.1">A</text>
<text x="236.1" y="154.7">A</text>
<text x="344.6" y="151.2">VDDQ</text>
<text x="344.6" y="155.9">VDD</text>
<text x="355.9" y="151.2">GND</text>
<text x="355.9" y="155.9">GND</text>
<text x="171.4" y="159.3">DQc</text>
<text x="236.1" y="159.3">A</text>
<text x="344.6" y="160.5">VDD</text>
<text x="355.9" y="160.5">GND</text>
<text x="171.4" y="163.9">DQc</text>
<text x="235.2" y="163.9">A1</text>
<text x="344.6" y="165.1">VDD</text>
<text x="355.9" y="165.1">GND</text>
<text x="171.4" y="168.6">DQc</text>
<text x="171.4" y="173.2">DQc</text>
<text x="235.2" y="168.6">A0</text>
<text x="344.6" y="169.7">VDD</text>
<text x="355.9" y="169.7">GND</text>
<text x="171.4" y="177.8">DQc</text>
<text x="171.4" y="182.4">DQc</text>
<text x="171.4" y="187">DQPc</text>
<text x="171.4" y="191.7">DQd</text>
<text x="171.4" y="196.3">DQd</text>
<text x="171.4" y="200.9">DQd</text>
<text x="171.4" y="205.5">DQd</text>
<text x="171.4" y="210.1">DQd</text>
<text x="171.4" y="214.7">DQd</text>
<text x="171.4" y="219.4">DQd</text>
<text x="171.4" y="224">DQd</text>
<text x="171.4" y="228.6">DQPd</text>
<text x="178.9" y="232.6" transform="rotate(-90 178.9 232.6)">CE1</text>
<text x="183.6" y="232.6" transform="rotate(-90 183.6 232.6)">CE2</text>
<text x="188.2" y="232.6" transform="rotate(-90 188.2 232.6)">CE3</text>
<text x="192.8" y="232.6" transform="rotate(-90 192.8 232.6)">CEN</text>
<text x="197.4" y="231.8" transform="rotate(-90 197.4 231.8)">CLK</text>
<text x="202" y="232.6" transform="rotate(-90 202 232.6)">WE</text>
<text x="206.6" y="232.6" transform="rotate(-90 206.6 232.6)">OE</text>
<text x="211.3" y="232.6" transform="rotate(-90 211.3 232.6)">ADV/LD</text>
<text x="215.9" y="232.6" transform="rotate(-90 215.9 232.6)">BWa</text>
<text x="220.5" y="232.6" transform="rotate(-90 220.5 232.6)">BWb</text>
<text x="225.1" y="232.6" transform="rotate(-90 225.1 232.6)">BWc</text>
<text x="229.7" y="232.6" transform="rotate(-90 229.7 232.6)">BWd</text>
</g>
<text font-size="1.4" fill="#231f20" x="386" y="269.1">©2012 Ettus Research. All rights reserved.</text>
</svg>
